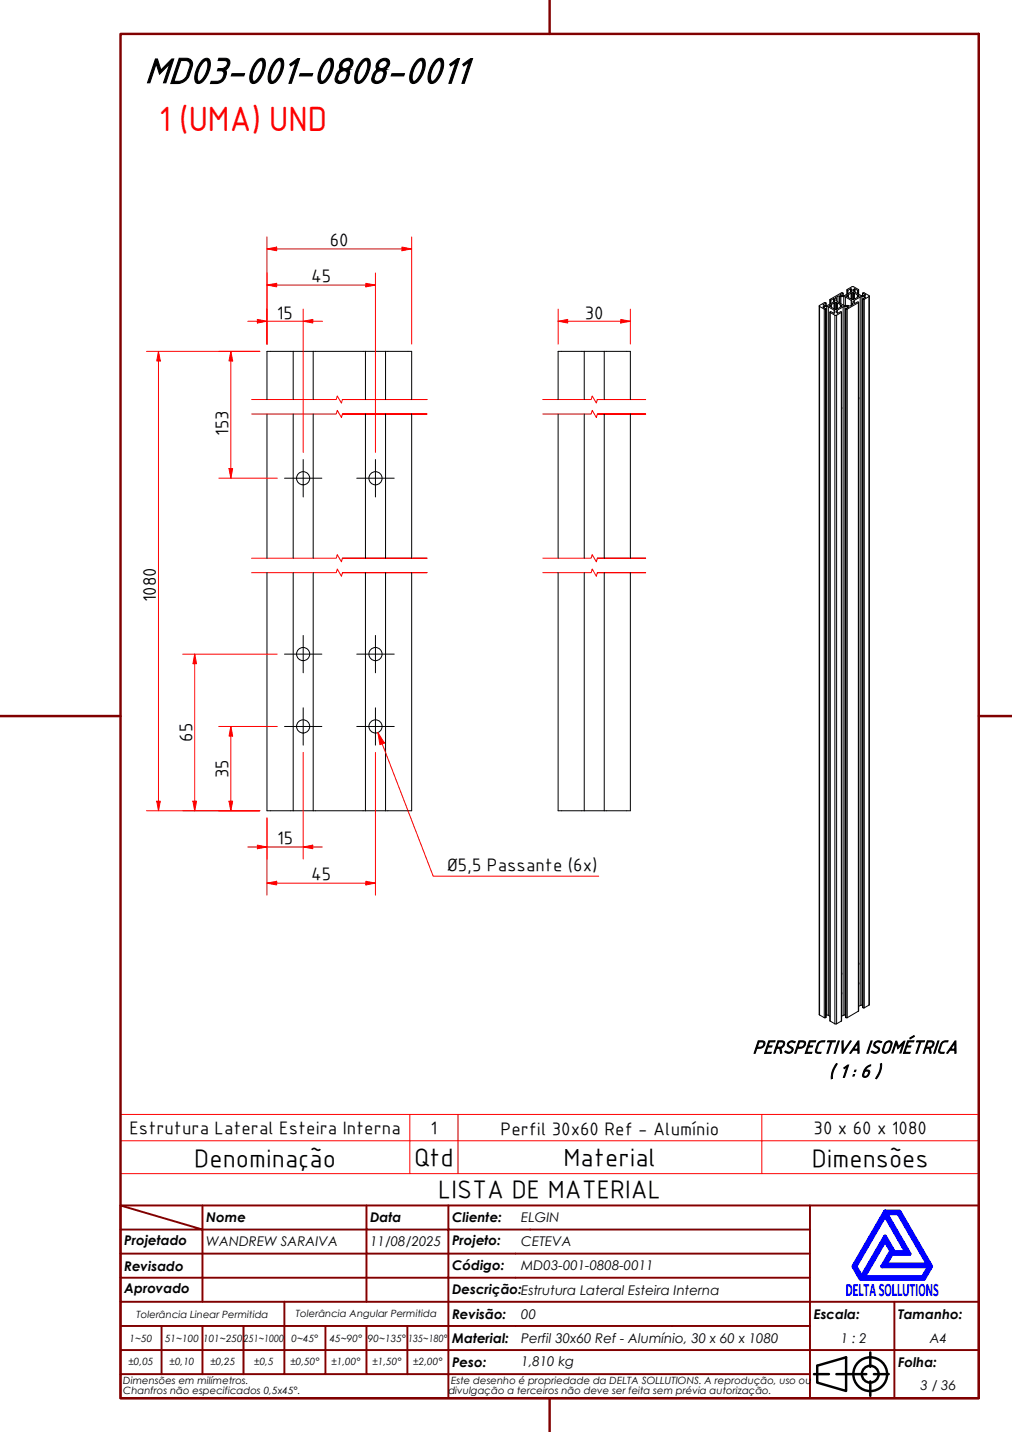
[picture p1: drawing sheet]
<svg xmlns="http://www.w3.org/2000/svg" width="210mm" height="297mm" viewBox="0 0 210 297" stroke-linecap="round" stroke-linejoin="round" font-family="sans-serif">
<!-- layer: Linha Corte (ABNT) -->
<path d="M52.2 85.9h17.5l.3-.8 .8 1.5 .2-.7h17.6h-17.6M52.2 82.9h17.5l.3-.8 .8 1.5 .2-.7h17.6h-17.6M112.6 85.9h10l.2-.8 .9 1.5 .2-.7h10h-10M112.6 82.9h10l.2-.8 .9 1.5 .2-.7h10h-10M52.2 118.8h17.5l.3-.8 .8 1.5 .2-.7h17.6h-17.6M52.2 115.8h17.5l.3-.8 .8 1.6 .2-.8h17.6h-17.6M112.6 118.8h10l.2-.8 .9 1.5 .2-.7h10h-10M112.6 115.8h10l.2-.8 .9 1.6 .2-.8h10h-10" fill="none" stroke="#f00" stroke-width=".21"/>
<!-- layer: Visible (ABNT) -->
<g fill="none" stroke="#000" stroke-width=".21">
<path d="M176.4 59.9l-.5 .3h-.2M176.4 59.9h.1M176.4 59.9v.7M176.5 59.9l.2 .1-.1 .5-1.5 .8-.8-.1M176.5 59.9v.6M177.2 59.9l-.1 .1v.5l1.5 .8 .9-.1M177.2 59.9h.2M177.2 59.9v.6M177.4 59.9l.5 .3h.1M177.4 59.9v.7M60.8 72.9v10M65 72.9v10"/>
<path d="M75.8 72.9v10M80 72.9v10M121.2 72.9v10M125.3 72.9v10M169.9 63.5l.1 147M170 63.6l1 .5M170 63.6v146.9M170.8 63.2v.1M170.8 63.2l.5-.3-.3-.1-1.1 .6 .1 .2M170.8 63.7l.5 .4h-.1M170.8 63.7h.1M170.9 63.6v.2"/>
<path d="M171 64.1h.2M171 64.1v147M171.2 64.1v147M171.3 64.1v146.9l-.1 .1M171.3 62.9v.5M171.5 63.6l-.7 .1M171.5 63.6l.3 .1M171.5 63.6v146.9M171.8 63.7l1.2 .6M171.8 63.7v146.9M172.1 64.8l.1 147M172.1 62.2v.9"/>
<path d="M172.1 63.4v.1M172.2 64.8l1 .6M172.2 62.2v.9M172.2 64.8v147M172.3 62.3v.7M172.4 63.3v.3M172.4 63.7l.6 .3M172.4 63.3l-.3 .1v.1l.3 .2M172.4 63.3v.4M172.9 62l-.6 .3-.1-.1M172.9 62h.1M172.9 62v.7"/>
<path d="M173 62l.2 .1-.1 .4-1.3 .8h-1M173 62v.6M173 64.3l.1 .6-.2 .1-.6-.4-.1 .2M173 64l.2 .2M173 62.9l-.6 .4M173 62.9l.2-.2h.3l.2 .2M173 64.3v.6M173 62.9v1.1M173.1 62v.4M173.2 65.4h.3M173.2 65.4v147M173.2 62.7v1.5"/>
<path d="M173.4 61.9l.2 .6 1.4 .8 1.4 .2 .5-.3M173.4 61.7v.2M173.5 62.7v1.5M173.5 65.4v147M173.7 62.9v1.1M173.7 64.3l-.2 .6 .3 .1 .6-.4 .1 .2M173.7 62.9l.6 .4M173.7 64l-.5 .2M173.7 64.3v.6M173.8 61.4h.3M173.8 61.4l-.4 .3M173.8 61.4v1.2"/>
<path d="M174.1 61.4l.1 .1M174.1 61.4v1.5M174.2 61.5h.2M174.2 61.5v1.4M174.3 61.1v.1M174.3 61.1l.6-.3h-.4l-2.3 1.3v.1M174.3 63.3l.3 .1v.1l-.3 .2M174.3 63.7l-.6 .3M174.3 63.3v.4M174.4 61.5h.6M174.4 61.5v1.5M174.5 64.8l-1 .6"/>
<path d="M174.5 64.8v147M174.6 64.8l-.1 147M174.6 63.4v.1M174.9 60.8v.5M174.9 63.7l-1.2 .6M174.9 63.7v146.9M175 61.5l.3 .1M175 61.5v1.8M175.2 63.6l-.3 .1M175.2 63.6l.7 .1M175.2 63.6v146.9M175.3 61.6l1.3 .7"/>
<path d="M175.3 61.6v1.8M175.4 64.1v146.9l.1 .1M175.5 64.1h.2M175.5 64.1v147M175.6 61.3v.2M175.7 60.1v.9M175.7 61.3v.2M175.7 60.2v-.2l1.1-.6 1.2 .6v.2M175.7 60.2v.8M175.7 64.1v147M175.7 63.6v.2M175.8 63.6v.2"/>
<path d="M175.8 60.2v.7M175.9 63.7h.1M175.9 63.7l-.5 .4h.1M175.9 61.6l.7 .4M175.9 61.2l-.3 .1 .1 .2 .2 .1M175.9 61.2v.4M176.6 62l.1 .1h.3l.2-.1M176.6 60.9l-.7 .3M176.6 62.3l.1 .2v.8M176.6 60.9h.1M176.6 60.9v1.1M176.6 62.3v1.1"/>
<path d="M176.6 60.9l.2-.2 .4 .2M176.7 60v.4M176.7 62.9h.1M176.7 60.7v1.4M176.8 62.9l.1 .1M176.8 60.7v1.4M176.8 62.9v.4M176.9 63v.2M177 60.7v1.4M177.1 60v.4M177.2 62.3l-.1 .5 .2 .1 .6-.3 .1 .2M177.2 60.9l.6 .3"/>
<path d="M177.2 60.9v1.1M177.2 62.3v.6M177.8 61.2l.3 .1v.2l-.3 .1M177.8 61.6l-.6 .4M177.8 61.2v.4M177.9 60.2v.7M178 62.8l-2.3 1.3M178 60.2v.8M178 62.8v146.9M178.1 62.7l-.1 147M178.1 60.1v.9M178.1 61.3v.2"/>
<path d="M178.4 61.6l-1.2 .7M178.4 61.6v147M178.8 61.5l-.4 .1M178.8 61.5l.7 .1M178.8 61.5v147M178.9 62v147h.1M178.9 60.8v.5M178.9 62v147M179 62.1h.3M179 62.1v146.9M179.3 62.1v146.9M179.3 61.5v.3"/>
<path d="M179.5 61.6v.1M179.5 61.7l-.6 .3 .1 .1M179.5 61.1l-.6-.3h.4l.9 .5v.2M179.5 61.1v.1M180.2 61.5l-.9 .6M180.2 61.5v147M180.3 61.4l-.1 147.1M55.4 82.9v-10h30v10M55.4 85.9v29.9M60.8 85.9v29.9M65 85.9v29.9M75.8 85.9v29.9"/>
<path d="M80 85.9v29.9M85.4 85.9v29.9M115.8 82.9v-10h14.9v10M115.8 85.9v29.9M121.2 85.9v29.9M125.3 85.9v29.9M130.7 85.9v29.9M174.6 84.5v.3M178.1 82.4v.4M55.4 118.8v49.4h30v-49.4M60.8 118.8v49.4M65 118.8v49.4"/>
<path d="M75.8 118.8v49.4M80 118.8v49.4M115.8 118.8v49.4h14.9v-49.4M121.2 118.8v49.4M125.3 118.8v49.4M178.1 199.7v.4M170 210.5l1 .6M171 211.1h.2M171.3 210.5h.2M171.5 210.5l.3 .1M171.8 210.6l.3 .2M172.2 211.8l1 .6"/>
<path d="M173.2 212.4h.3M174.5 211.8l-1 .6M174.6 201.8v.3M174.6 205.9v.3M174.9 210.6l-.3 .2M175.2 210.5l-.3 .1M175.2 210.5h.2M175.5 211.1h.2M178 209.7l-2.3 1.4M178.1 203.8v.4M178.4 208.6l-.3 .2M178.8 208.5l-.4 .1"/>
<path d="M178.8 208.5h.1M179 209h.3M180.2 208.5l-.9 .5"/>
<circle cx="62.9" cy="99.2" r="1.37"/>
<circle cx="77.9" cy="99.2" r="1.37"/>
<circle cx="62.9" cy="135.7" r="1.37"/>
<circle cx="77.9" cy="135.7" r="1.37"/>
<circle cx="62.9" cy="150.7" r="1.37"/>
<circle cx="77.9" cy="150.7" r="1.37"/>
</g>
<path d="M25 236.6h178v-5.4h-178v12.2M85 231.2v12.2M95 231.2v12.2M158 231.2v12.2M203 236.6v6.8h-178M25 243.4v6.6h178v-6.6" fill="none" stroke="#f00" stroke-width=".21"/>
<!-- layer: Borda A3/A4 (ABNT) -->
<path d="M25 7h178v283h-178zM114 0v7M0 148.5h25M203 148.5h7M114 290v7" fill="none" stroke="#800000" stroke-width=".51"/>
<path d="M183.6 257.3l1.2 2.2-1.8 3.2h9.7l-1.3 2.2h-12.2zM183.6 252.1l4.4 7.6h-2.6l-1.8-3.2-4.9 8.4-1.3-2.2zM183.6 251.3h3l6.5 11.4-1.5 2.6h-13.1l-1.5-2.6zM183.8 251.7h2.5l6.2 10.6h-8.8l1.3-2.2h3.7zM185 259.7h.2l-.1 .2z" fill="none" stroke="#00f" stroke-width=".8"/>
<!-- layer: 0 -->
<path d="M178.5 265.3h13.1" fill="none" stroke="#000" stroke-width=".21"/>
<g fill="none" stroke="#800000" stroke-width=".4">
<path d="M25 250l17 5h-17M25 250h178v40h-178zM42 255h34v5h17M42 255v15M42 250v5M76 250v5h17v5M93 250v5h75M168 250v20h-143M25 260h51v10M25 275h17M33.5 275v10M50.5 275h-8.5v10"/>
<path d="M59 270v15h-8.5M67.5 275v10h-8.5M76 275v10h8.5M84.5 275v10M93 275h-42.5v10M93 260v5h-68M93 275v10h75M93 260h75M93 275h75M168 265h-75v10M185.5 270v10h17.5M203 270h-35v10h17.5v10"/>
<path d="M25 285h25.5M25 280h143v10M67.5 285h8.5M84.5 285h8.5v5"/>
</g>
<g fill="none" stroke="#000" stroke-width=".51">
<path d="M168.8 285h3.1M169.5 283.3l6-1.8v7l-6-1.7zM173.5 285h6.2M180.5 280.5v3M180.5 286.5v3M181.3 285h3"/>
<circle cx="180.5" cy="285" r="3.5"/>
<circle cx="180.5" cy="285" r="1.75"/>
</g>
<path d="M32.9 166.2v2" fill="none" stroke="#f00" stroke-width=".21"/>
<path d="M32.5 166.2h.8l-.4 2z" fill="#f00"/>
<path d="M32.9 72.9v2M32.5 166.2h.8l-.4 2z" fill="none" stroke="#f00" stroke-width=".21"/>
<path d="M32.9 72.9l.4 2h-.8z" fill="#f00"/>
<path d="M55.4 51.6h2M30.4 72.9h23.5M32.9 72.9l.4 2h-.8zM32.9 74.9v91.3M30.4 168.2h23.5" fill="none" stroke="#f00" stroke-width=".21"/>
<path d="M55.4 51.6l2-.3v.7z" fill="#f00"/>
<path d="M55.4 51.6l2-.3v.7zM83.4 51.6h2" fill="none" stroke="#f00" stroke-width=".21"/>
<path d="M83.4 51.3l2 .3-2 .4z" fill="#f00"/>
<path d="M55.4 49.1v22.3M57.4 51.6h26M83.4 51.3l2 .3-2 .4zM85.4 49.1v22.3M115.8 66.6h2" fill="none" stroke="#f00" stroke-width=".21"/>
<path d="M115.8 66.6l2-.3v.7z" fill="#f00"/>
<path d="M115.8 66.6l2-.3v.7zM128.8 66.6h1.9" fill="none" stroke="#f00" stroke-width=".21"/>
<path d="M128.8 66.3l1.9 .3-1.9 .4z" fill="#f00"/>
<path d="M115.8 64.1v7.3M117.8 66.6h11M128.8 66.3l1.9 .3-1.9 .4zM130.7 64.1v7.3M47.9 97.2v2" fill="none" stroke="#f00" stroke-width=".21"/>
<!-- layer: Marca de centro (ISO) -->
<path d="M59 99.2h7.8M62.9 95.3v7.8M74 99.2h7.8M77.9 95.3v7.8" fill="none" stroke="#000" stroke-width=".21"/>
<path d="M47.5 97.2h.8l-.4 2z" fill="#f00"/>
<path d="M47.9 72.9v2M47.5 97.2h.8l-.4 2z" fill="none" stroke="#f00" stroke-width=".21"/>
<path d="M47.9 72.9l.4 2h-.8z" fill="#f00"/>
<path d="M45.4 72.9h8.5M47.9 72.9l.4 2h-.8zM47.9 74.9v22.3M53.4 66.6h2M45.4 99.2h12.1" fill="none" stroke="#f00" stroke-width=".21"/>
<path d="M53.4 66.3l2 .3-2 .4z" fill="#f00"/>
<path d="M53.4 66.3l2 .3-2 .4zM62.9 66.6h2" fill="none" stroke="#f00" stroke-width=".21"/>
<path d="M62.9 66.6l2-.3v.7z" fill="#f00"/>
<path d="M55.4 59.1h2M51.4 66.6h2M55.4 66.6h7.5M55.4 64.1v7.3M62.9 66.6l2-.3v.7zM62.9 64.1v29.7M64.9 66.6h2" fill="none" stroke="#f00" stroke-width=".21"/>
<path d="M55.4 59.1l2-.3v.7z" fill="#f00"/>
<path d="M55.4 59.1l2-.3v.7zM75.9 59.1h2" fill="none" stroke="#f00" stroke-width=".21"/>
<path d="M75.9 58.8l2 .3-2 .4z" fill="#f00"/>
<path d="M55.4 56.6v14.8M57.4 59.1h18.5M75.9 58.8l2 .3-2 .4zM77.9 56.6v37.2M47.9 166.2v2" fill="none" stroke="#f00" stroke-width=".21"/>
<!-- layer: Marca de centro (ISO) -->
<path d="M59 135.7h7.8M62.9 131.8v7.8M74 135.7h7.8M77.9 131.8v7.8M59 150.7h7.8M62.9 146.8v7.8M74 150.7h7.8M77.9 146.8v7.8" fill="none" stroke="#000" stroke-width=".21"/>
<path d="M47.5 166.2h.8l-.4 2z" fill="#f00"/>
<path d="M47.9 150.7v2M47.5 166.2h.8l-.4 2z" fill="none" stroke="#f00" stroke-width=".21"/>
<path d="M47.9 150.7l.4 2h-.8z" fill="#f00"/>
<path d="M45.4 150.7h12.1M47.9 150.7l.4 2h-.8zM47.9 152.7v13.5M40.4 166.2v2M45.4 168.2h8.5" fill="none" stroke="#f00" stroke-width=".21"/>
<path d="M40 166.2h.8l-.4 2z" fill="#f00"/>
<path d="M40.4 135.7v2M40 166.2h.8l-.4 2z" fill="none" stroke="#f00" stroke-width=".21"/>
<path d="M40.4 135.7l.4 2h-.8z" fill="#f00"/>
<path d="M37.9 135.7h19.6M40.4 135.7l.4 2h-.8zM40.4 137.7v28.5M37.9 168.2h16M53.4 175.7h2" fill="none" stroke="#f00" stroke-width=".21"/>
<path d="M53.4 175.3l2 .4-2 .4z" fill="#f00"/>
<path d="M53.4 175.3l2 .4-2 .4zM62.9 175.7h2" fill="none" stroke="#f00" stroke-width=".21"/>
<path d="M62.9 175.7l2-.4v.8z" fill="#f00"/>
<path d="M62.9 156.1v22.1M51.4 175.7h2M55.4 175.7h7.5M55.4 169.7v8.5M62.9 175.7l2-.4v.8zM64.9 175.7h2M55.4 183.2h2" fill="none" stroke="#f00" stroke-width=".21"/>
<path d="M55.4 183.2l2-.4v.8z" fill="#f00"/>
<path d="M55.4 183.2l2-.4v.8zM75.9 183.2h2" fill="none" stroke="#f00" stroke-width=".21"/>
<path d="M75.9 182.8l2 .4-2 .4z" fill="#f00"/>
<path d="M77.9 156.1v29.6M55.4 169.7v16M57.4 183.2h18.5M75.9 182.8l2 .4-2 .4z" fill="none" stroke="#f00" stroke-width=".21"/>
<path d="M78.4 152l.9 2.3" fill="none" stroke="#f00" stroke-width=".21"/>
<path d="M78.4 152l1.3 2.1-.9 .4z" fill="#f00"/>
<path d="M78.4 152l1.3 2.1-.9 .4zM79.3 154.3l10.6 27.4h34.3" fill="none" stroke="#f00" stroke-width=".21"/>
<text font-size="8.1" x="30" y="17.2">MD03-001-0808-0011</text>
<text font-size="7" fill="#f00" x="32.9" y="27.2">1 (UMA) UND</text>
<g font-size="5.4">
<text x="40.3" y="242">Denominação</text>
<text x="85.9" y="241.8">Qtd</text>
<text x="116.9" y="241.8">Material</text>
<text x="168.4" y="242">Dimensões</text>
<text x="90.9" y="248.5">LISTA DE MATERIAL</text>
</g>
<g font-size="4">
<text x="156.1" y="218.4">PERSPECTIVA ISOMÉTRICA</text>
<text x="171.9" y="223.4">( 1 : 6 )</text>
</g>
<g font-size="3.9">
<text x="68.4" y="51.1">60</text>
<text x="64.5" y="58.6">45</text>
<text x="57.4" y="66.1">15</text>
<text x="121.3" y="66.1">30</text>
<text x="47.3" y="90.5" transform="rotate(-90 47.3 90.5)">153</text>
<text x="32.3" y="125" transform="rotate(-90 32.3 125)">1080</text>
<text x="39.8" y="153.9" transform="rotate(-90 39.8 153.9)">65</text>
<text x="47.3" y="161.4" transform="rotate(-90 47.3 161.4)">35</text>
<text x="57.5" y="175.1">15</text>
<text x="64.5" y="182.6">45</text>
<text x="92.7" y="180.6">Ø5,5 Passante (6x)</text>
<text x="26.9" y="235.2">Estrutura Lateral Esteira Interna</text>
<text x="89.3" y="235.2">1</text>
<text x="103.8" y="235.3">Perfil 30x60 Ref - Alumínio</text>
<text x="168.7" y="235.2">30 x 60 x 1080</text>
</g>
<text font-size="3.9" fill="#00f" x="175.4" y="268.8">DELTASOLLUTIONS</text>
<g font-size="2.8">
<text x="42.8" y="253.5">Nome</text>
<text x="76.8" y="253.5">Data</text>
<text x="93.8" y="253.6">Cliente:</text>
<text x="108.1" y="253.5">ELGIN</text>
<text x="25.8" y="263.6">Revisado</text>
<text x="25.8" y="258.3">Projetado</text>
<text x="42.8" y="258.5">WANDREW SARAIVA</text>
<text x="76.8" y="258.4">11/08/2025</text>
<text x="93.8" y="263.4">Código:</text>
<text x="93.8" y="258.3">Projeto:</text>
<text x="108.1" y="263.5">MD03-001-0808-0011</text>
<text x="108.1" y="258.5">CETEVA</text>
<text x="25.8" y="268.3">Aprovado</text>
<text x="93.8" y="268.3">Descrição:Estrutura Lateral Esteira Interna</text>
<text x="93.8" y="273.6">Revisão:</text>
<text x="108.1" y="273.5">00</text>
<text x="168.8" y="273.5">Escala:</text>
<text x="186.3" y="273.5">Tamanho:</text>
<text x="93.8" y="278.6">Material:</text>
<text x="108.1" y="278.5">Perfil 30x60 Ref - Alumínio, 30 x 60 x 1080</text>
<text x="174.4" y="278.5">1 : 2</text>
<text x="192.8" y="278.6">A4</text>
<text x="93.8" y="283.5">Peso:</text>
<text x="108.1" y="283.3">1,810 kg</text>
<text x="186.3" y="283.5">Folha:</text>
<text x="190.9" y="288.4">3 / 36</text>
</g>
<g font-size="2.1">
<text x="28.3" y="273.3">Tolerância Linear Permitida</text>
<text x="61.4" y="273.1">Tolerância Angular Permitida</text>
<text x="26.9" y="278.3">1~50</text>
<text x="34.2" y="278.3">51~100</text>
<text x="42.1" y="278.3">101~250</text>
<text x="50.5" y="278.3">251~1000</text>
<text x="60.5" y="278.3">0~45°</text>
<text x="68.4" y="278.3">45~90°</text>
<text x="76.3" y="278.3">90~135°</text>
<text x="84.7" y="278.3">135~180°</text>
<text x="25.6" y="287.1">Dimensões em milímetros.</text>
<text x="26.6" y="283.2">±0,05</text>
<text x="35.2" y="283.2">±0,10</text>
<text x="43.6" y="283.2">±0,25</text>
<text x="52.7" y="283.2">±0,5</text>
<text x="60.2" y="283.2">±0,50°</text>
<text x="68.7" y="283.2">±1,00°</text>
<text x="77.2" y="283.2">±1,50°</text>
<text x="85.7" y="283.2">±2,00°</text>
<text x="93.6" y="287.1">Este desenho é propriedade da DELTA SOLLUTIONS. A reprodução, uso ou</text>
<text x="25.6" y="289.2">Chanfros não especificados 0,5x45°.</text>
<text x="93" y="289.2">divulgação a terceiros não deve ser feita sem prévia autorização.</text>
</g>
</svg>
